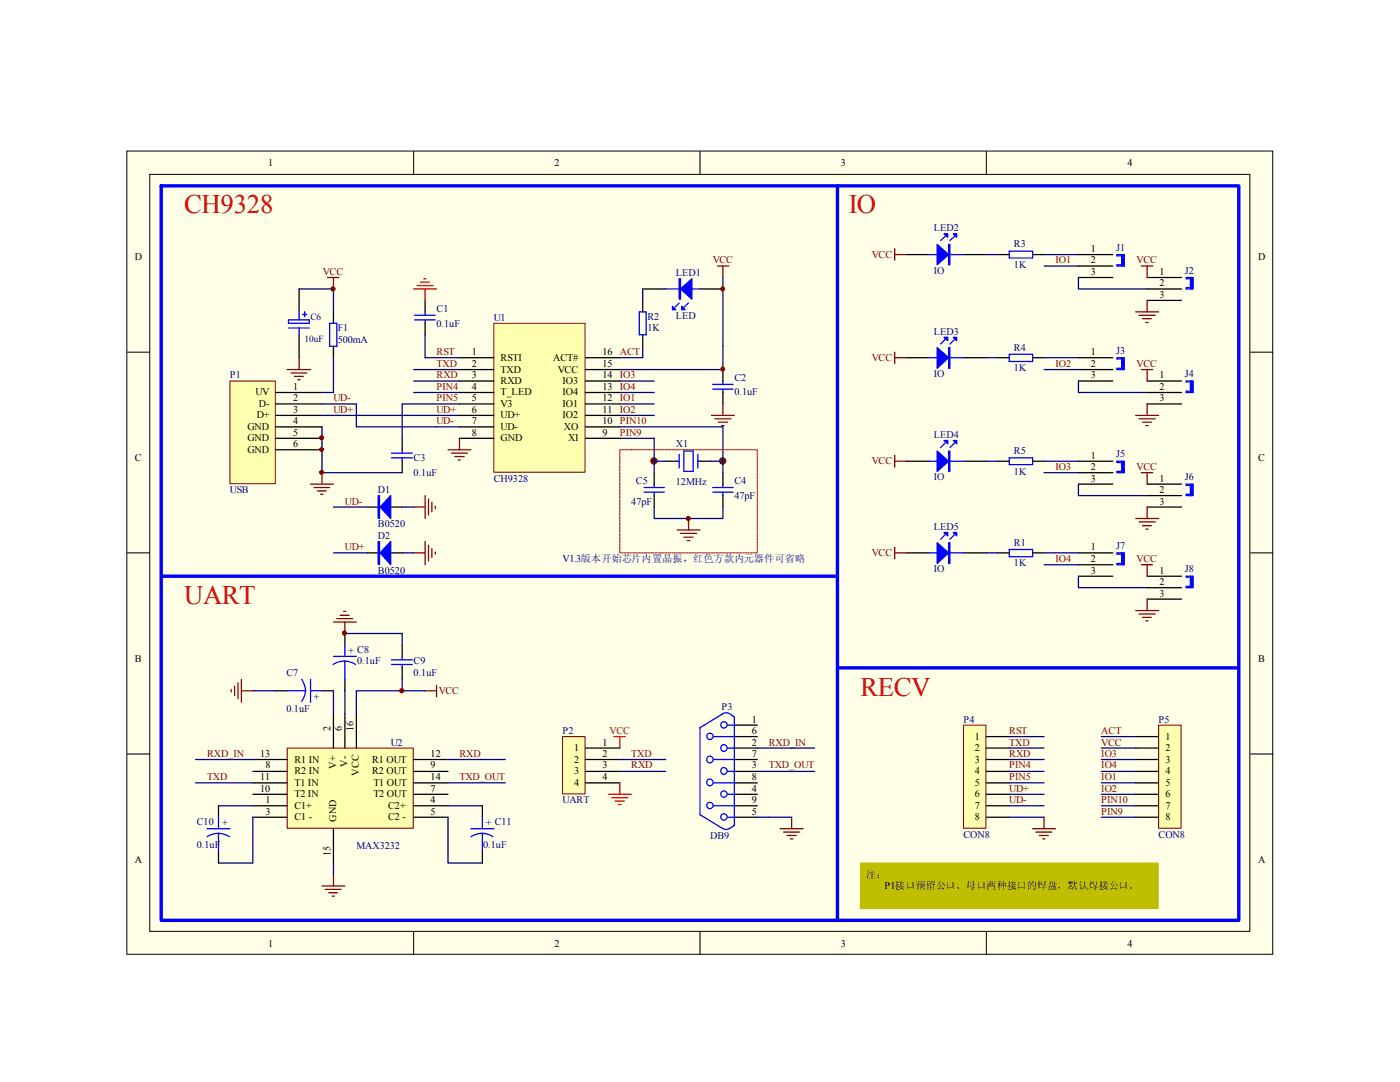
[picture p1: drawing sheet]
<svg xmlns="http://www.w3.org/2000/svg" width="279mm" height="216mm" viewBox="0 0 279 216" stroke-linecap="round" stroke-linejoin="round" font-family="sans-serif">
<path d="M25.3 30.1h228.7v160.3h-228.7z" fill="#ffffe8"/>
<g fill="none" stroke="#000" stroke-width=".2">
<path d="M25.3 30.1h228.7v160.3h-228.7zM29.9 34.8h219.5v151h-219.5zM82.5 30.1v4.7M139.7 30.1v4.7M196.8 30.1v4.7M25.3 70.3h4.6M249.5 70.3h4.6M25.3 110.3h4.6M249.5 110.3h4.6M25.3 150.5h4.6M249.5 150.5h4.6M82.5 185.9v4.6"/>
<path d="M139.7 185.9v4.6M196.8 185.9v4.6"/>
</g>
<path d="M65.4 55.4h2.2M66.5 55.4v2.3M62 96.6h4.5M62.7 97.3h3.1M63.3 98h1.8M64 98.6h.4M64.3 94.3v2.3M135.1 105.7h4.6M135.8 106.4h3.2M136.5 107.2h1.8M137.2 107.9h.5M137.4 103.5v2.2" fill="none" stroke="#800000" stroke-width=".25"/>
<path d="M135.1 92h.5M135.6 90.7v2.7M136.5 90h1.8v4.1h-1.8zM139.3 90.7v2.7M139.3 92h.4M142.2 98.2h4.1M142.2 97.3h4.1M144.3 96.6v.7M144.3 98.2v.7" fill="none" stroke="#00f" stroke-width=".25"/>
<path d="M132.8 92h2.3M139.7 92h2.3M144.3 94.3v2.3M144.3 98.9v2.3" fill="none" stroke="#000" stroke-width=".25"/>
<path d="M64.3 80.6h6.8M64.3 82.9h22.8M64.3 85.2v9.1M123.7 85.2h20.6M130.6 87.5v4.5h2.2M142 92h2.3" fill="none" stroke="#000080" stroke-width=".25"/>
<g fill="#800000" stroke="#800000" stroke-width=".2">
<circle cx="130.5" cy="92" r=".64"/>
<circle cx="144.2" cy="92" r=".64"/>
</g>
<path d="M46 76.1h8.9v20.4h-8.9z" fill="#ffffb0"/>
<path d="M45.9 76h9v20.5h-9z" fill="none" stroke="#800000" stroke-width=".2"/>
<path d="M55 78.3h9.3M144.3 73.7v2.3M144.3 78.3v2.3M55 80.6h9.3M55 82.9h9.3M55 85.2h9.3M55 87.5h9.3M55 89.7h9.3M80.3 87.5v2.2M80.3 92v2.3" fill="none" stroke="#000" stroke-width=".25"/>
<path d="M80.3 80.6h11.4M87.1 85.2h4.6M87.1 82.9h4.6" fill="none" stroke="#000080" stroke-width=".25"/>
<path d="M143.2 53.1h2.3M144.3 53.1v2.3M89.4 89.7h4.6M90.1 90.4h3.2M90.8 91.1h1.8M91.4 91.8h.5M91.7 87.5v2.2M142 82.9h4.6M142.7 83.6h3.2M143.3 84.2h1.9M144 84.9h.5M144.3 80.6v2.3" fill="none" stroke="#800000" stroke-width=".25"/>
<path d="M142.2 76.7h4.1M142.2 77.6h4.1M144.3 76v.7M144.3 77.6v.7M78.1 91.4h4.2M78.1 90.4h4.2M80.3 89.7v.7M80.3 91.4v.6" fill="none" stroke="#00f" stroke-width=".25"/>
<path d="M112.4 147.1h4.4v11.3h-4.4z" fill="#ffffb0"/>
<path d="M112.3 147h4.5v11.4h-4.5z" fill="none" stroke="#800000" stroke-width=".2"/>
<path d="M84.8 59.9v2.3M128.3 57.7h4.5M139.7 57.7h4.6M84.8 64.5v2.3M116.8 149.3h6.9M116.8 151.6h6.9M116.8 153.9h6.9M116.8 156.2h6.9" fill="none" stroke="#000" stroke-width=".25"/>
<path d="M82.5 57.7h4.6M83.2 57h3.2M83.9 56.3h1.8M84.6 55.6h.4M84.8 57.7v2.2M121.4 158.5h4.6M122.1 159.2h3.2M122.8 159.9h1.8M123.7 156.2v2.3M123.4 160.5h.6" fill="none" stroke="#f00" stroke-width=".25"/>
<path d="M122.5 147h2.3M123.7 147v2.3" fill="none" stroke="#bf0000" stroke-width=".25"/>
<path d="M128.3 57.7v2.2M144.3 55.4v18.3h-20.6M123.7 71.4h4.6M123.7 76h6.9M123.7 78.3h6.9M64.3 94.3h16M71.1 80.6v4.6h16M80.3 80.6v6.9M123.7 80.6h6.9M123.7 82.9h6.9M144.3 92v2.3M130.6 101.2v2.3h13.7v-2.3" fill="none" stroke="#000080" stroke-width=".25"/>
<path d="M132.8 57.7h6.9M82.7 63.8h4.2M82.7 62.9h4.2M84.8 62.2v.7M84.8 63.8v.7M135.6 60.5l-.9 .8M137.4 60.5l-.9 .8" fill="none" stroke="#00f" stroke-width=".25"/>
<g fill="#00f" stroke="#00f" stroke-width=".25">
<path d="M135.8 57.7l2.3-2.1v4.1z" fill-rule="evenodd"/>
<path d="M135.6 55.6h.2v4.1h-.2z" fill-rule="evenodd"/>
<path d="M134.2 61.1l.7 .7h-.7z" fill-rule="evenodd"/>
<path d="M136.1 61.1l.6 .7h-.6z" fill-rule="evenodd"/>
</g>
<circle cx="64.2" cy="94.3" r=".4" fill="#800000" stroke="#800000" stroke-width=".2"/>
<path d="M98.6 64.6h18.2v29.6h-18.2z" fill="#ffffb0"/>
<path d="M98.6 64.5h18.2v29.7h-18.2z" fill="none" stroke="#800000" stroke-width=".2"/>
<g fill="none" stroke="#000" stroke-width=".25">
<path d="M91.7 71.4h6.9M91.7 78.3h6.9M91.7 73.7h6.9M91.7 76h6.9M116.8 71.4h6.9M116.8 78.3h6.9M116.8 73.7h6.9M116.8 76h6.9M91.7 80.6h6.9M91.7 82.9h6.9M91.7 85.2h6.9M91.7 87.5h6.9"/>
<path d="M116.8 80.6h6.9M116.8 82.9h6.9M116.8 85.2h6.9M116.8 87.5h6.9M130.6 94.3v2.3M130.6 98.9v2.3"/>
</g>
<path d="M128.5 98.2h4.1M128.5 97.3h4.1M130.6 96.6v.7M130.6 98.2v.7" fill="none" stroke="#00f" stroke-width=".25"/>
<path d="M82.5 78.3h9.2M84.8 71.4h6.9M123.7 87.5h6.9M130.6 92v2.3M144.3 85.2v6.8" fill="none" stroke="#000080" stroke-width=".25"/>
<path d="M192.4 144.8h4.4v20.5h-4.4z" fill="#ffffb0"/>
<path d="M192.3 144.7h4.5v20.6h-4.5z" fill="none" stroke="#800000" stroke-width=".2"/>
<path d="M196.8 147h4.6M196.8 149.3h4.6M196.8 151.6h4.6M196.8 153.9h4.6M196.8 156.2h4.6M196.8 158.5h4.6M196.8 160.8h4.6M196.8 163.1h4.6" fill="none" stroke="#000" stroke-width=".25"/>
<path d="M231.3 144.8h4.4v20.5h-4.4z" fill="#ffffb0"/>
<path d="M231.2 144.7h4.5v20.6h-4.5z" fill="none" stroke="#800000" stroke-width=".2"/>
<g fill="none" stroke="#000" stroke-width=".25">
<path d="M59.7 57.7v4.5M128.3 59.9v2.3M180.8 50.8h4.6M192.3 50.8h4.5M199.1 50.8h2.3M206.1 50.8h2.3M215.2 50.8h6.9M215.2 53.1h6.9M215.2 55.4h6.9M228.9 55.4h6.9M228.9 57.7h6.9M228.9 59.9h6.9"/>
<path d="M59.7 66.8v4.6M66.5 62.2v2.3M66.5 69.1v2.3M128.3 66.8v2.3M180.8 71.4h4.6M192.3 71.4h4.5M199.1 71.4h2.3M206.1 71.4h2.3M215.2 71.4h6.9M215.2 73.7h6.9M215.2 76h6.9M228.9 76h6.9"/>
<path d="M228.9 78.3h6.9M180.8 92h4.6M192.3 92h4.5M199.1 92h2.3M206.1 92h2.3M215.2 92h6.9M215.2 94.3h6.9M215.2 96.6h6.9M228.9 80.6h6.9M228.9 96.6h6.9M228.9 98.9h6.9M180.8 110.3h4.6"/>
<path d="M192.3 110.3h4.5M199.1 110.3h2.3M206.1 110.3h2.3M215.2 110.3h6.9M215.2 112.7h6.9M215.2 115h6.9M228.9 101.2h6.9M228.9 115h6.9M228.9 117.3h6.9M228.9 119.5h6.9M226.7 147h4.5M226.7 149.3h4.5"/>
<path d="M226.7 151.6h4.5M226.7 153.9h4.5M226.7 156.2h4.5M226.7 158.5h4.5M226.7 160.8h4.5M226.7 163.1h4.5"/>
</g>
<g fill="none" stroke="#000080" stroke-width=".25">
<path d="M59.7 57.7h6.8v4.5M196.8 50.8h2.3M208.4 50.8h6.8M208.4 53.1h6.8M215.2 55.4v2.3h13.7M66.5 71.4v6.9h-2.2M82.5 73.7h9.2M82.5 76h9.2M84.8 66.8v4.6M128.3 69.1v2.3M196.8 71.4h2.3M208.4 73.7h6.8"/>
<path d="M208.4 71.4h6.8M215.2 76v2.3h13.7M196.8 92h2.3M208.4 92h6.8M208.4 94.3h6.8M215.2 96.6v2.3h13.7M196.8 110.3h2.3M208.4 110.3h6.8M208.4 112.7h6.8M215.2 115v2.3h13.7M123.7 151.6h9.1M123.7 153.9h9.1"/>
<path d="M201.4 147h7M201.4 149.3h7M201.4 151.6h7M201.4 153.9h7M201.4 156.2h7M201.4 158.5h7M219.8 147h6.9M219.8 149.3h6.9M219.8 151.6h6.9M219.8 153.9h6.9M219.8 156.2h6.9M219.8 158.5h6.9"/>
<path d="M201.4 160.8h7M201.4 163.1h7M219.8 160.8h6.9M219.8 163.1h6.9"/>
</g>
<g fill="none" stroke="#800000" stroke-width=".25">
<path d="M178.6 49.6v2.3M178.6 50.8h2.2M227.8 53.1h2.2M228.9 53.1v2.3M228.9 59.9v2.3M57.3 73.7h4.7M58.1 74.4h3.1M58.8 75.1h1.7M59.4 75.8h.5M59.7 71.4v2.3M178.6 70.3v2.3M178.6 71.4h2.2"/>
<path d="M226.7 62.2h4.5M227.3 62.9h3.2M227.8 73.7h2.2M228 63.6h1.8M228.7 64.3h.4M228.9 73.7v2.3M178.6 90.8v2.4M178.6 92h2.2M226.7 82.9h4.5M227.3 83.6h3.2M227.8 94.3h2.2M228 84.2h1.8"/>
<path d="M228.7 84.9h.4M228.9 80.6v2.3M228.9 94.3v2.3M178.6 109.2v2.3M178.6 110.3h2.2M226.7 103.5h4.5M227.3 104.1h3.2M227.8 112.7h2.2M228 104.9h1.8M228.7 105.6h.4M228.9 101.2v2.3M228.9 112.7v2.3"/>
<path d="M228.9 119.5v2.3M226.7 121.8h4.5M227.3 122.5h3.2M228 123.2h1.8M228.7 123.9h.4M206.1 165.4h4.6M206.8 166h3.1M207.4 166.7h1.8M208.1 167.4h.4M208.4 163.1v2.3"/>
</g>
<g fill="none" stroke="#00f" stroke-width=".25">
<path d="M185.4 50.8h6.9M188.6 47.2l-.9 .8M190.5 47.2l-.9 .8M201.4 50.1h4.7v1.4h-4.7zM223.9 51.5h.5M223.9 50.8v2.3M223.9 52.7h.5M223.9 52.4h.5M223.9 52.2h.5M223.9 51.9h.5M223.9 51.7h.5M223.9 51.2h.5"/>
<path d="M224.1 50.8v2.3M224.4 51.1h-1.5v-.3h1.5v2.3h-1.5v-.3h1.5M237.6 55.4v2.3M237.6 57.2h.5M237.6 57h.5M237.6 56.7h.5M237.6 56.6h.5M237.6 56.3h.5M237.6 56h.5M237.6 55.8h.5M237.8 55.4v2.3M238.1 55.6h-1.4v-.2h1.4v2.3h-1.4v-.3h1.4"/>
<path d="M57.6 63.8h4.1v.7h-4.1zM57.6 65.4h4.1M59.7 62.2v1.6M59.7 65.4v1.4M60.4 62.7h.8M60.8 62.2v1M65.8 64.5h1.4v4.6h-1.4zM127.6 62.2h1.3v4.6h-1.3zM185.4 71.4h6.9M188.6 67.7l-.9 1M190.5 67.7l-.9 1M201.4 70.7h4.7v1.4h-4.7z"/>
<path d="M223.9 71.4v2.3M223.9 72.1h.5M223.9 73.2h.5M223.9 73h.5M223.9 72.8h.5M223.9 72.6h.5M223.9 72.3h.5M223.9 71.9h.5M224.1 71.4v2.3M224.4 71.6h-1.5v-.2h1.5v2.3h-1.5v-.2h1.5M237.6 76v2.3M237.6 77.8h.5"/>
<path d="M237.6 77.6h.5M237.6 77.4h.5M237.6 77.1h.5M237.6 76.9h.5M237.6 76.7h.5M237.6 76.5h.5M237.8 76v2.3M238.1 76.2h-1.4v-.2h1.4v2.3h-1.4v-.2h1.4M185.4 92h6.9M188.6 88.4l-.9 .9M190.5 88.4l-.9 .9M201.4 91.4h4.7v1.3h-4.7z"/>
<path d="M223.9 92v2.3M223.9 92.7h.5M223.9 93.9h.5M223.9 93.6h.5M223.9 93.4h.5M223.9 93.2h.5M223.9 93h.5M223.9 92.5h.5M224.1 92v2.3M224.4 92.3h-1.5v-.3h1.5v2.3h-1.5v-.2h1.5M237.6 96.6v2.3M237.6 98.5h.5"/>
<path d="M237.6 98.2h.5M237.6 98h.5M237.6 97.8h.5M237.6 97.5h.5M237.6 97.3h.5M237.6 97.1h.5M237.8 96.6v2.3M238.1 96.9h-1.4v-.3h1.4v2.3h-1.4v-.3h1.4M185.4 110.3h6.9M188.6 106.7l-.9 .9M190.5 106.7l-.9 .9M201.4 109.6h4.7v1.5h-4.7z"/>
<path d="M223.9 110.3v2.4M223.9 111.1h.5M223.9 112.2h.5M223.9 111.9h.5M223.9 111.8h.5M223.9 111.5h.5M223.9 111.3h.5M223.9 110.8h.5M224.1 110.3v2.4M224.4 110.6h-1.5v-.3h1.5v2.4h-1.5v-.3h1.5M237.6 115v2.3M237.6 116.8h.5"/>
<path d="M237.6 116.6h.5M237.6 116.3h.5M237.6 116.1h.5M237.6 115.8h.5M237.6 115.7h.5M237.6 115.4h.5M237.8 115v2.3M238.1 115.1h-1.4v-.1h1.4v2.3h-1.4v-.3h1.4"/>
</g>
<g fill="#00f" stroke="#00f" stroke-width=".25">
<path d="M187 48.8l2.3 2-2.3 2z" fill-rule="evenodd"/>
<path d="M189.3 48.8h.3v4h-.3z" fill-rule="evenodd"/>
<path d="M190.2 46.7h.7v.6z" fill-rule="evenodd"/>
<path d="M188.4 46.7h.7v.6z" fill-rule="evenodd"/>
<path d="M187 69.3l2.3 2.1-2.3 2.1z" fill-rule="evenodd"/>
<path d="M189.3 69.3h.3v4.2h-.3z" fill-rule="evenodd"/>
<path d="M190.2 67.3h.7v.7z" fill-rule="evenodd"/>
<path d="M188.4 67.3h.7v.7z" fill-rule="evenodd"/>
<path d="M187 90l2.3 2-2.3 2.1z" fill-rule="evenodd"/>
<path d="M189.3 90h.3v4.1h-.3z" fill-rule="evenodd"/>
<path d="M190.2 87.9h.7v.7z" fill-rule="evenodd"/>
<path d="M188.4 87.9h.7v.7z" fill-rule="evenodd"/>
<path d="M187 108.3l2.3 2-2.3 2.1z" fill-rule="evenodd"/>
<path d="M189.3 108.3h.3v4.1h-.3z" fill-rule="evenodd"/>
<path d="M190.2 106.3h.7v.6z" fill-rule="evenodd"/>
<path d="M188.4 106.3h.7v.6z" fill-rule="evenodd"/>
</g>
<path d="M57.4 149.4h25.1v15.9h-25.1z" fill="#ffffb0"/>
<path d="M57.3 149.3h25.2v16h-25.2z" fill="none" stroke="#800000" stroke-width=".2"/>
<g fill="none" stroke="#000" stroke-width=".25">
<path d="M55 137.8h2.3M64.3 137.8h2.2M68.8 126.4v2.3M68.8 135.6v2.2M80.3 128.7v2.3M80.3 133.3v2.3M50.5 151.6h6.8M50.5 153.9h6.8M50.5 156.2h6.8M50.5 158.5h6.8M66.5 142.4v6.9M68.8 142.4v6.9"/>
<path d="M71.1 142.4v6.9M82.5 151.6h6.9M82.5 153.9h6.9M82.5 156.2h6.9M82.5 158.5h6.9M146.6 151.6h4.5M146.6 153.9h4.5M146.6 156.2h4.5M146.6 158.5h4.5M146.6 144.7h4.5M146.6 147h4.5M146.6 149.3h4.5"/>
<path d="M43.6 160.8v2.3M43.6 169.9v2.3M50.5 160.8h6.8M50.5 163.1h6.8M66.5 165.4v6.8M82.5 160.8h6.9M82.5 163.1h6.9M96.3 160.8v2.3M96.3 169.9v2.3M146.6 160.8h4.5M146.6 163.1h4.5"/>
</g>
<g fill="none" stroke="#000080" stroke-width=".25">
<path d="M50.5 137.8h4.5M66.5 137.8v4.6M68.8 137.8v4.6M68.8 126.4h11.5v2.3M80.3 135.6v2.2M84.8 137.8h-13.7v4.6M39 151.6h11.5M39 156.2h11.5M89.4 151.6h11.4M89.4 156.2h11.4M151.1 153.9h11.5M151.1 149.3h11.5"/>
<path d="M43.6 160.8h6.9M50.5 163.1v9.1h-6.9M66.5 172.2v2.3M89.4 163.1v9.1h6.9M89.4 160.8h6.9M151.1 163.1h6.9"/>
</g>
<g fill="none" stroke="#00f" stroke-width=".25">
<path d="M57.3 137.8h3.7M60.2 135.6a3.6 3.6 0 0 1 0 4.4M62 137.8h2.3M62 135.6v4.5M66.5 132.6a4.1 4.1 0 0 1 4.5 0M66.5 131h4.6M68.8 128.7v2.3M68.8 131.9v3.7M78.1 131.7h4.2M78.1 132.6h4.2M80.3 131v.7M80.3 132.6v.7"/>
<path d="M142.4 156.2h4.2M142.4 151.6h4.2M142.4 147h4.2M145.2 158.5h1.4M145.2 153.9h1.4M145.2 149.3h1.4M145.2 144.7h1.4M145.5 142.4l-.4-.2-.6 .1-4.8 2.9v17.4l4.6 2.8M145.6 142.4l1 .7v21.6l-1 .7M41.3 165.4h4.6M43.6 166.3l.9 .1 1.3 .6M43.6 166.3l-1 .1-1.3 .6"/>
<path d="M43.6 163.1v2.3M43.6 166.3v3.6M94 167a3.9 3.9 0 0 1 4.4 0M94 165.4h4.6M96.3 163.1v2.3M96.3 166.3v3.6M142.4 160.8h4.2M144.3 165.3l.6 .2 .6-.2M145.2 163.1h1.4"/>
<circle cx="141.7" cy="151.5" r=".66"/>
<circle cx="141.7" cy="156.1" r=".66"/>
<circle cx="141.7" cy="146.9" r=".64"/>
<circle cx="144.5" cy="149.2" r=".66"/>
<circle cx="144.5" cy="153.8" r=".66"/>
<circle cx="144.5" cy="158.4" r=".64"/>
<circle cx="144.5" cy="144.6" r=".64"/>
<circle cx="141.7" cy="160.7" r=".64"/>
<circle cx="144.5" cy="163" r=".64"/>
</g>
<g fill="none" stroke="#800000" stroke-width=".25">
<path d="M46.1 137.6v.5M46.8 136.9v1.9M47.5 136.2v3.2M48.2 135.6v4.5M48.2 137.8h2.3M66.5 124.1h4.6M67.2 123.4h3.2M67.9 122.8h1.8M68.6 122h.4M68.8 124.1v2.3M84.8 137.8h2.3M87.1 136.7v2.3"/>
<path d="M64.3 176.8h4.5M64.9 177.5h3.2M65.6 178.1h1.8M66.3 178.8h.4M66.5 174.5v2.3M155.7 165.4h4.6M156.4 166h3.2M157.1 166.7h1.8M157.7 167.4h.5M158 163.1v2.3"/>
</g>
<g fill="#800000" stroke="#800000" stroke-width=".2">
<circle cx="137.3" cy="103.5" r=".4"/>
<circle cx="66.5" cy="57.6" r=".42"/>
<circle cx="64.2" cy="87.4" r=".42"/>
<circle cx="64.2" cy="89.7" r=".4"/>
<circle cx="68.7" cy="126.3" r=".42"/>
<circle cx="80.2" cy="137.8" r=".42"/>
</g>
<path d="M32.2 37.1h215v146.5h-215zM167.1 37.1v146.5M32.2 115h134.9M167.1 133.3h80.1" fill="none" stroke="#00f" stroke-width=".68"/>
<path d="M171.8 172.3h59.3v9h-59.3z" fill="#bfbf00"/>
<path d="M171.7 172.2h59.4v9.1h-59.4z" fill="none" stroke="#bfbf00" stroke-width=".2"/>
<g fill="#800000" stroke="#800000" stroke-width=".2">
<circle cx="144.2" cy="73.7" r=".4"/>
<circle cx="144.2" cy="57.6" r=".4"/>
</g>
<path d="M126 89.7h25.1v20.6h-27.4v-20.6h2.3" fill="none" stroke="#bf0000" stroke-width=".2" stroke-dasharray=".5 .2"/>
<path d="M73.4 110.3h2.3M73.4 101.2h2.3M78 110.3h2.3M78 101.2h2.3" fill="none" stroke="#000" stroke-width=".25"/>
<g fill="#00f" stroke="#00f" stroke-width=".25">
<path d="M78 108v4.7l-2.1-2.4z" fill-rule="evenodd"/>
<path d="M78 98.9v4.6l-2.1-2.3z" fill-rule="evenodd"/>
</g>
<path d="M75.6 99v4.4M75.6 108.1v4.5" fill="none" stroke="#00f" stroke-width=".25"/>
<path d="M75.4 98.9h.4v4.5h-.4zM75.4 108h.4v4.6h-.4z" fill="none" stroke="#00f" stroke-width=".2"/>
<path d="M66.5 101.2h6.9M66.5 110.3h6.9M80.3 101.2h2.2M80.3 110.3h2.2" fill="none" stroke="#000080" stroke-width=".25"/>
<path d="M84.8 98.9v4.6M85.5 99.6v3.2M82.5 101.2h2.3M82.5 110.3h2.3M84.8 108v4.7M85.5 108.8v3.1M86.2 100.2v1.9M86.2 109.5v1.8M86.9 101v.4M86.9 110.2v.4" fill="none" stroke="#800000" stroke-width=".25"/>
<g font-size="5.3" fill="#f00">
<text x="36.7" y="42.6">CH9328</text>
<text x="169.4" y="42.6">IO</text>
<text x="36.7" y="120.5">UART</text>
<text x="171.7" y="138.9">RECV</text>
</g>
<g font-size="2">
<text x="53.5" y="33.1">1</text>
<text x="110.7" y="33.1">2</text>
<text x="167.8" y="33.1">3</text>
<text x="225" y="33.1">4</text>
<text x="26.9" y="51.9">D</text>
<text x="217.7" y="52.6">2</text>
<text x="217.7" y="50.3">1</text>
<text x="251.1" y="51.9">D</text>
<text x="217.7" y="54.9">3</text>
<text x="231.4" y="57.2">2</text>
<text x="231.4" y="54.9">1</text>
<text x="231.4" y="59.4">3</text>
<text x="94.1" y="70.9">1</text>
<text x="120.2" y="70.9">16</text>
<text x="217.7" y="70.9">1</text>
<text x="58.5" y="77.8">1</text>
<text x="94.1" y="77.8">4</text>
<text x="94.1" y="73.2">2</text>
<text x="94.1" y="75.5">3</text>
<text x="99.9" y="72.1">RSTI</text>
<text x="99.9" y="74.3">TXD</text>
<text x="99.9" y="76.6">RXD</text>
<text x="110.4" y="72.1">ACT#</text>
<text x="111.3" y="74.3">VCC</text>
<text x="112.3" y="76.6">IO3</text>
<text x="120.2" y="75.5">14</text>
<text x="120.2" y="77.8">13</text>
<text x="120.2" y="73.2">15</text>
<text x="217.7" y="73.2">2</text>
<text x="217.7" y="75.5">3</text>
<text x="231.4" y="77.8">2</text>
<text x="231.4" y="75.5">1</text>
<text x="51" y="78.9">UV</text>
<text x="51.2" y="83.5">D+</text>
<text x="51.6" y="81.2">D-</text>
<text x="58.5" y="80.1">2</text>
<text x="58.5" y="82.4">3</text>
<text x="94.1" y="80.1">5</text>
<text x="94.1" y="82.4">6</text>
<text x="99.9" y="78.9">T_LED</text>
<text x="99.9" y="81.2">V3</text>
<text x="99.9" y="83.5">UD+</text>
<text x="112.3" y="81.2">IO1</text>
<text x="112.3" y="78.9">IO4</text>
<text x="112.3" y="83.5">IO2</text>
<text x="120.2" y="80.1">12</text>
<text x="120.2" y="82.4">11</text>
<text x="231.4" y="80.1">3</text>
<text x="49.4" y="85.8">GND</text>
<text x="49.4" y="88.1">GND</text>
<text x="58.5" y="84.7">4</text>
<text x="58.5" y="87">5</text>
<text x="58.5" y="89.2">6</text>
<text x="94.1" y="84.7">7</text>
<text x="94.1" y="87">8</text>
<text x="99.9" y="85.8">UD-</text>
<text x="99.9" y="88.1">GND</text>
<text x="112.5" y="85.8">XO</text>
<text x="113.4" y="88.1">XI</text>
<text x="120.2" y="84.7">10</text>
<text x="120.2" y="87">9</text>
<text x="26.9" y="91.9">C</text>
<text x="49.4" y="90.3">GND</text>
<text x="217.7" y="93.8">2</text>
<text x="217.7" y="91.5">1</text>
<text x="251.1" y="91.9">C</text>
<text x="217.7" y="96.1">3</text>
<text x="231.4" y="98.4">2</text>
<text x="231.4" y="96.1">1</text>
<text x="231.4" y="100.7">3</text>
<text x="217.7" y="112.1">2</text>
<text x="217.7" y="109.8">1</text>
<text x="217.7" y="114.5">3</text>
<text x="231.4" y="116.8">2</text>
<text x="231.4" y="114.5">1</text>
<text x="231.4" y="119">3</text>
<text x="26.9" y="132.1">B</text>
<text x="251.1" y="132.1">B</text>
<text x="66" y="145.9" transform="rotate(-90 66 145.9)">2</text>
<text x="68.2" y="145.9" transform="rotate(-90 68.2 145.9)">6</text>
<text x="70.5" y="145.9" transform="rotate(-90 70.5 145.9)">16</text>
<text x="114.6" y="149.9">1</text>
<text x="120.2" y="148.8">1</text>
<text x="150" y="144.2">1</text>
<text x="150" y="146.5">6</text>
<text x="150" y="148.8">2</text>
<text x="194.6" y="147.7">1</text>
<text x="194.6" y="149.9">2</text>
<text x="232.6" y="147.7">1</text>
<text x="232.6" y="149.9">2</text>
<text x="51.9" y="151">13</text>
<text x="51.9" y="155.7">11</text>
<text x="53" y="153.3">8</text>
<text x="58.8" y="152.2">R1 IN</text>
<text x="58.8" y="154.5">R2 IN</text>
<text x="67.1" y="153.4" transform="rotate(-90 67.1 153.4)">V+</text>
<text x="69.3" y="153" transform="rotate(-90 69.3 153)">V-</text>
<text x="71.6" y="154.8" transform="rotate(-90 71.6 154.8)">VCC</text>
<text x="74.3" y="152.2">R1 OUT</text>
<text x="74.3" y="154.5">R2 OUT</text>
<text x="85.9" y="151">12</text>
<text x="85.9" y="153.3">9</text>
<text x="85.9" y="155.7">14</text>
<text x="114.6" y="152.2">2</text>
<text x="114.6" y="154.5">3</text>
<text x="120.2" y="151">2</text>
<text x="120.2" y="153.3">3</text>
<text x="120.2" y="155.7">4</text>
<text x="150" y="151">7</text>
<text x="150" y="153.3">3</text>
<text x="150" y="155.7">8</text>
<text x="194.6" y="152.2">3</text>
<text x="194.6" y="154.5">4</text>
<text x="232.6" y="152.2">3</text>
<text x="232.6" y="154.5">4</text>
<text x="51.9" y="158">10</text>
<text x="53" y="160.3">1</text>
<text x="58.8" y="156.8">T1 IN</text>
<text x="58.8" y="159.1">T2 IN</text>
<text x="58.8" y="161.4">C1+</text>
<text x="74.5" y="156.8">T1 OUT</text>
<text x="74.5" y="159.1">T2 OUT</text>
<text x="77.5" y="161.4">C2+</text>
<text x="85.9" y="158">7</text>
<text x="85.9" y="160.3">4</text>
<text x="114.6" y="156.8">4</text>
<text x="150" y="158">4</text>
<text x="150" y="160.3">9</text>
<text x="194.6" y="156.8">5</text>
<text x="194.6" y="159.1">6</text>
<text x="194.6" y="161.4">7</text>
<text x="232.6" y="156.8">5</text>
<text x="232.6" y="159.1">6</text>
<text x="232.6" y="161.4">7</text>
<text x="53" y="162.6">3</text>
<text x="58.8" y="163.7">C1 -</text>
<text x="67.1" y="164" transform="rotate(-90 67.1 164)">GND</text>
<text x="77.5" y="163.7">C2 -</text>
<text x="85.9" y="162.6">5</text>
<text x="150" y="162.6">5</text>
<text x="194.6" y="163.7">8</text>
<text x="232.6" y="163.7">8</text>
<text x="26.9" y="172.1">A</text>
<text x="66" y="170.9" transform="rotate(-90 66 170.9)">15</text>
<text x="251.1" y="172.1">A</text>
<text x="172.9" y="175.2">注：</text>
<text x="176.5" y="177.5">P1接口预留公口、母口两种接口的焊盘，默认焊接公口。</text>
<text x="53.5" y="188.9">1</text>
<text x="110.7" y="188.9">2</text>
<text x="167.8" y="188.9">3</text>
<text x="225" y="188.9">4</text>
</g>
<g font-size="2" fill="#000080">
<text x="186.4" y="46.1">LED2</text>
<text x="202.4" y="49.4">R3</text>
<text x="202.4" y="53.5">1K</text>
<text x="222.8" y="50">J1</text>
<text x="134.9" y="55.1">LED1</text>
<text x="186.4" y="54.6">IO</text>
<text x="236.5" y="54.6">J2</text>
<text x="87.1" y="62.2">C1</text>
<text x="87.1" y="65.2">0.1uF</text>
<text x="98.6" y="64">U1</text>
<text x="129.2" y="63.8">R2</text>
<text x="134.9" y="63.6">LED</text>
<text x="67.4" y="66.1">F1</text>
<text x="67.4" y="68.4">500mA</text>
<text x="129.2" y="66.1">1K</text>
<text x="186.4" y="66.8">LED3</text>
<text x="202.4" y="70">R4</text>
<text x="222.8" y="70.7">J3</text>
<text x="45.9" y="75.5">P1</text>
<text x="146.6" y="75.9">C2</text>
<text x="186.4" y="75.3">IO</text>
<text x="202.4" y="74.1">1K</text>
<text x="236.5" y="75.3">J4</text>
<text x="146.6" y="78.9">0.1uF</text>
<text x="134.9" y="89.2">X1</text>
<text x="186.4" y="87.4">LED4</text>
<text x="82.5" y="91.9">C3</text>
<text x="82.5" y="95">0.1uF</text>
<text x="186.4" y="95.8">IO</text>
<text x="202.4" y="90.6">R5</text>
<text x="202.4" y="94.7">1K</text>
<text x="222.8" y="91.3">J5</text>
<text x="236.5" y="95.8">J6</text>
<text x="45.9" y="98.4">USB</text>
<text x="75.4" y="98.4">D1</text>
<text x="98.6" y="96.1">CH9328</text>
<text x="126" y="100.7">47pF</text>
<text x="126.9" y="96.5">C5</text>
<text x="134.9" y="96.8">12MHz</text>
<text x="146.6" y="96.5">C4</text>
<text x="146.6" y="99.6">47pF</text>
<text x="75.4" y="107.5">D2</text>
<text x="75.4" y="105.2">B0520</text>
<text x="186.4" y="105.7">LED5</text>
<text x="112.3" y="112.1">V1.3版本开始芯片内置晶振，红色方款内元器件可省略</text>
<text x="202.4" y="109">R1</text>
<text x="202.4" y="113">1K</text>
<text x="222.8" y="109.6">J7</text>
<text x="75.4" y="114.5">B0520</text>
<text x="186.4" y="114.2">IO</text>
<text x="236.5" y="114.2">J8</text>
<text x="69.5" y="130.5">+ C8</text>
<text x="57.1" y="134.8">C7</text>
<text x="71.3" y="132.5">0.1uF</text>
<text x="82.5" y="132.5">C9</text>
<text x="82.5" y="134.8">0.1uF</text>
<text x="57.1" y="142.2">0.1uF</text>
<text x="62.5" y="138.5" transform="rotate(90 62.5 138.5)">+</text>
<text x="144" y="141.6">P3</text>
<text x="78" y="148.8">U2</text>
<text x="112.3" y="146.5">P2</text>
<text x="192.3" y="144.2">P4</text>
<text x="231.2" y="144.2">P5</text>
<text x="112.3" y="160.3">UART</text>
<text x="39.3" y="164.6">C10</text>
<text x="44.4" y="164.8">+</text>
<text x="96.9" y="164.8">+ C11</text>
<text x="141.7" y="167.4">DB9</text>
<text x="192.3" y="167.1">CON8</text>
<text x="231.2" y="167.1">CON8</text>
<text x="39.3" y="169.2">0.1uF</text>
<text x="71.1" y="169.4">MAX3232</text>
<text x="96.4" y="169.2">0.1uF</text>
</g>
<g font-size="2" fill="#800000">
<text x="142.2" y="52.6">VCC</text>
<text x="174" y="51.4">VCC</text>
<text x="210.7" y="52.6">IO1</text>
<text x="226.8" y="52.6">VCC</text>
<text x="64.4" y="54.9">VCC</text>
<text x="87.1" y="70.9">RST</text>
<text x="123.7" y="70.9">ACT</text>
<text x="87.1" y="73.2">TXD</text>
<text x="87.1" y="75.5">RXD</text>
<text x="87.1" y="77.8">PIN4</text>
<text x="123.7" y="77.8">IO4</text>
<text x="123.7" y="75.5">IO3</text>
<text x="174" y="72.1">VCC</text>
<text x="210.7" y="73.2">IO2</text>
<text x="226.8" y="73.2">VCC</text>
<text x="66.5" y="80.1">UD-</text>
<text x="66.5" y="82.4">UD+</text>
<text x="87.1" y="82.4">UD+</text>
<text x="87.1" y="80.1">PIN5</text>
<text x="123.7" y="80.1">IO1</text>
<text x="123.7" y="82.4">IO2</text>
<text x="87.1" y="84.7">UD-</text>
<text x="123.7" y="84.7">PIN10</text>
<text x="123.7" y="87">PIN9</text>
<text x="174" y="92.6">VCC</text>
<text x="210.7" y="93.8">IO3</text>
<text x="226.8" y="93.8">VCC</text>
<text x="68.8" y="100.7">UD-</text>
<text x="68.8" y="109.8">UD+</text>
<text x="174" y="111">VCC</text>
<text x="210.7" y="112.1">IO4</text>
<text x="226.8" y="112.1">VCC</text>
<text x="87.5" y="138.5">VCC</text>
<text x="153.4" y="148.8">RXD_IN</text>
<text x="201.4" y="148.8">TXD</text>
<text x="201.4" y="146.5">RST</text>
<text x="219.8" y="146.5">ACT</text>
<text x="219.8" y="148.8">VCC</text>
<text x="41.3" y="155.7">TXD</text>
<text x="41.3" y="151">RXD_IN</text>
<text x="91.7" y="151">RXD</text>
<text x="91.7" y="155.7">TXD_OUT</text>
<text x="126" y="151">TXD</text>
<text x="126" y="153.3">RXD</text>
<text x="153.4" y="153.3">TXD_OUT</text>
<text x="201.4" y="151">RXD</text>
<text x="201.4" y="153.3">PIN4</text>
<text x="201.4" y="155.7">PIN5</text>
<text x="219.8" y="153.3">IO4</text>
<text x="219.8" y="151">IO3</text>
<text x="219.8" y="155.7">IO1</text>
<text x="201.4" y="160.3">UD-</text>
<text x="201.4" y="158">UD+</text>
<text x="219.8" y="158">IO2</text>
<text x="219.8" y="160.3">PIN10</text>
<text x="219.8" y="162.6">PIN9</text>
</g>
<text font-size="2" fill="#bf0000" x="121.7" y="146.5">VCC</text>
<g font-size="1.9" fill="#000080">
<text x="62" y="63.8">C6</text>
<text x="60.8" y="68.3">10uF</text>
</g>
</svg>
